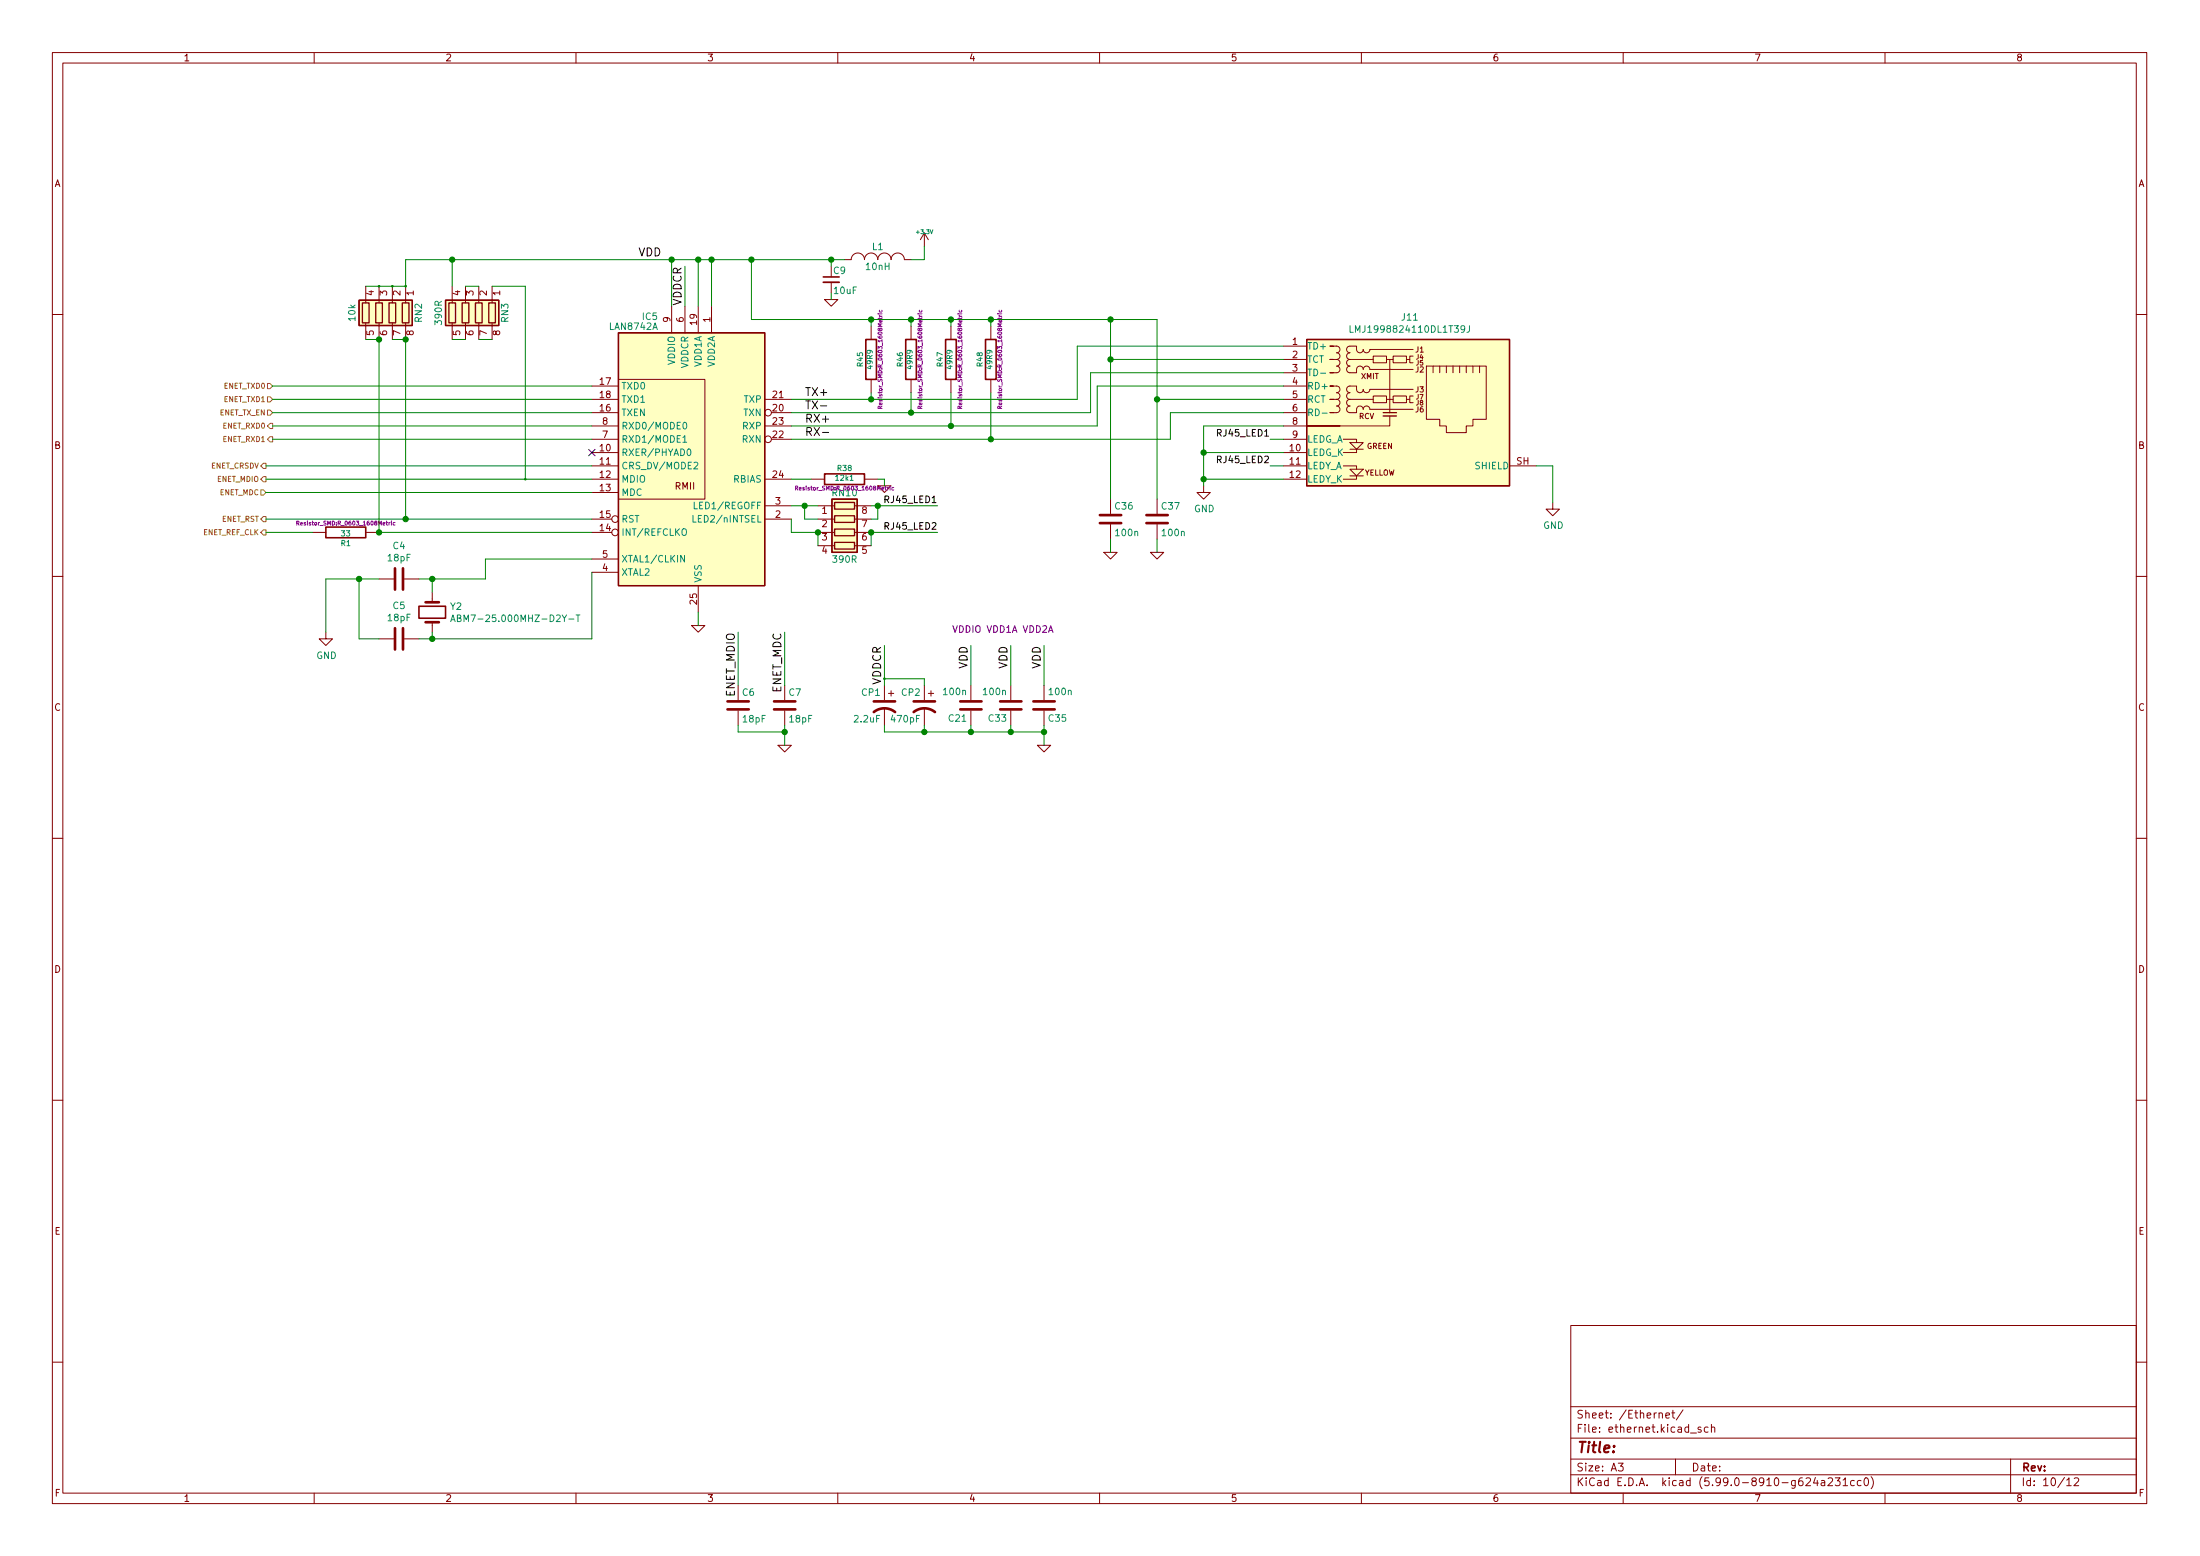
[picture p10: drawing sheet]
<svg xmlns="http://www.w3.org/2000/svg" width="420mm" height="297mm" viewBox="0 0 420 297" stroke-linecap="round" stroke-linejoin="round" font-family="sans-serif">
<g fill="none" stroke="#840000" stroke-width=".19">
<path d="M10 10h400v277h-400zM12 12h396v273h-396zM60 10v2M110 10v2M160 10v2M210 10v2M260 10v2M310 10v2M360 10v2M69.8 54.6v3.2M72.4 54.6v3.2M74.9 54.6v3.2"/>
<path d="M77.5 54.6v3.2M86.4 54.6v3.2M88.9 54.6v3.2M91.4 54.6v3.2M94 54.6v3.2M128.3 58.5v5M130.8 58.5v5M133.3 58.5v5M135.9 58.5v5M157.5 57.2h2.5l-1.3 1.3zM158.7 53.9v2M161.3 49.6h1.3a1.27 1.27 0 0 1 1.2-1.3 1.27 1.27 0 0 1 1.3 1.3 1.27 1.27 0 0 1 1.3-1.3 1.27 1.27 0 0 1 1.2 1.3 1.27 1.27 0 0 1 1.3-1.3 1.27 1.27 0 0 1 1.3 1.3 1.27 1.27 0 0 1 1.2-1.3 1.27 1.27 0 0 1 1.3 1.3h1.3"/>
<path d="M176.5 44.5l-.7 1.3M176.5 44.5v2.5M176.5 44.5l.8 1.3M10 60h2M69.8 61.6v3.2M72.4 61.6v3.2M74.9 61.6v3.2M77.5 61.6v3.2M86.4 61.6v3.2M88.9 61.6v3.2M91.4 61.6v3.2M94 61.6v3.2"/>
<path d="M113 73.7h5.1M113 76.2h5.1M113 78.8h5.1M118.1 72.4h16.5v22.9h-16.5M146 76.2h5.1M147.3 78.8h3.8M166.4 62.3v2.5M166.4 72.4v2.6M174 62.3v2.5M174 72.4v2.6M181.6 62.3v2.5M181.6 72.4v2.6"/>
<path d="M189.2 62.3v2.5M189.2 72.4v2.6M245.1 66.1h4.5M245.1 68.6h4.5M245.1 71.2h4.5M245.1 73.7h4.5M245.1 76.2h4.5M245.1 78.8h4.5M254.6 73.7h-.6h1.3a.63 .63 0 0 1 .6 .6 .63 .63 0 0 1-.6 .7 .63 .63 0 0 1 .6 .6 .63 .63 0 0 1-.6 .6M254.6 66.1h-.6h1.3a.63 .63 0 0 1 .6 .6 .63 .63 0 0 1-.6 .6 .63 .63 0 0 1 .6 .7 .63 .63 0 0 1-.6 .6M254.6 76.2h-.6h1.3M254.6 68.6h-.6h1.3"/>
<path d="M255.3 76.2a.63 .63 0 0 1 .6 .7 .63 .63 0 0 1-.6 .6 .63 .63 0 0 1 .6 .6 .63 .63 0 0 1-.6 .7h-1.3h.6M255.3 68.6a.63 .63 0 0 1 .6 .7 .63 .63 0 0 1-.6 .6 .63 .63 0 0 1 .6 .6 .63 .63 0 0 1-.6 .7h-1.3h.6M257.8 76.2a.63 .63 0 0 0-.6 .7 .63 .63 0 0 0 .6 .6 .63 .63 0 0 0-.6 .6 .63 .63 0 0 0 .6 .7h1.3v-.7a.64 .64 0 0 1 .6-.6 .64 .64 0 0 1 .6 .6 .64 .64 0 0 1 .7-.6 .64 .64 0 0 1 .6 .6h8.3M257.8 68.6a.63 .63 0 0 0-.6 .7 .63 .63 0 0 0 .6 .6 .63 .63 0 0 0-.6 .6 .63 .63 0 0 0 .6 .7h1.3v-.7a.64 .64 0 0 1 .6-.6 .64 .64 0 0 1 .6 .6 .64 .64 0 0 1 .7-.6 .64 .64 0 0 1 .6 .6h8.3M257.8 76.2h4.5M257.8 68.6h4.5M262.3 75.6h2.5v1.3h-2.5zM262.3 68h2.5v1.3h-2.5zM264.8 76.2h1.3M264.8 68.6h1.3M265.4 68.6v10.2M265.4 79.4v1.9h-15.8h6.3"/>
<path d="M266.1 75.6h2.5v1.3h-2.5zM266.1 68h2.5v1.3h-2.5zM268.6 76.2h.6M268.6 68.6h.6M269.9 74.3h-8.3a.64 .64 0 0 1-.6 .7 .64 .64 0 0 1-.7-.7 .64 .64 0 0 1-.6 .7 .64 .64 0 0 1-.6-.7v-.6h-1.3a.63 .63 0 0 0-.6 .6 .63 .63 0 0 0 .6 .7 .63 .63 0 0 0-.6 .6 .63 .63 0 0 0 .6 .6M269.9 66.7h-8.3a.64 .64 0 0 1-.6 .6 .64 .64 0 0 1-.7-.6 .64 .64 0 0 1-.6 .6 .64 .64 0 0 1-.6-.6v-.6h-1.3a.63 .63 0 0 0-.6 .6 .63 .63 0 0 0 .6 .6 .63 .63 0 0 0-.6 .7 .63 .63 0 0 0 .6 .6M269.9 75.6h-.7v1.3h.7M269.9 68h-.7v1.3h.7M272.4 69.9h11.4v10.1h-2.5v1.3h-1.3v1.3h-3.8v-1.3h-1.2v-1.3h-2.6zM273.7 69.9v1.3M275 69.9v1.3M276.2 69.9v1.3"/>
<path d="M277.5 69.9v1.3M278.8 69.9v1.3M280 69.9v1.3M281.3 69.9v1.3M282.6 69.9v1.3M408 60h2M113 86.4h5.1M113 88.9h5.1M113 91.5h5.1M113 81.3h5.1M113 83.9h5.1M113 94h5.1"/>
<path d="M113 99.1h3.8M146 91.5h5.1M146 81.3h5.1M146 99.1h5.1M146 96.6h5.1M147.3 83.9h3.8M154.9 91.5h2.6M156.2 99.1h3.2M156.2 96.6h3.2M163.2 99.1h3.2M163.2 96.6h3.2M165.1 91.5h2.5"/>
<path d="M167.6 92.7h2.6l-1.3 1.3zM212.1 95.3v2.8M221 95.3v2.8M229.9 92.7v1.3h1.2l-1.2 1.3-1.3-1.3h1.3M245.1 86.4h4.5M245.1 88.9h4.5M245.1 91.5h4.5M245.1 81.3h4.5M245.1 83.9h4.5M256.5 88.9h2.6v.7M256.5 83.9h2.6v.6M257.8 90.8h2.5"/>
<path d="M257.8 85.8h2.5M257.8 84.5h2.5l-1.2 1.3zM257.8 89.6h2.5l-1.2 1.2zM259.1 85.8v.6h-2.6M259.1 90.8v.7h-2.6M288.3 88.9h5.1M296.5 95.9v1.3h1.3l-1.3 1.3-1.2-1.3h1.2M10 110h2M59.7 101.6h2.5M69.8 101.6h2.6M72.4 110.5h2.8M77.2 110.5h2.8"/>
<path d="M82.5 113.1v1.9M82.5 118.8v1.9M113 101.6h3.8M113 109.3h5.1M113 106.7h5.1M132.1 119.4h2.5l-1.3 1.3zM133.3 111.8v5.1M156.2 101.6h3.2M156.2 104.2h3.2M163.2 101.6h3.2M163.2 104.2h3.2M210.8 105.4h2.6l-1.3 1.3z"/>
<path d="M212.1 100.1v2.8M219.7 105.4h2.5l-1.2 1.3zM221 100.1v2.8M408 110h2M62.2 120.7v1.3h1.3l-1.3 1.2-1.2-1.2h1.2M72.4 122h2.8M77.2 122h2.8M141 130.8v2.8M141 135.7v2.8M149.9 130.8v2.8M149.9 135.7v2.8M168.9 130.8v2.8"/>
<path d="M168.9 135.2v3.3M169.7 132.4h1M170.2 131.9v1M176.5 130.8v2.8M176.5 135.2v3.3M177.3 132.4h1M177.8 131.9v1M185.4 130.8v2.8M185.4 135.7v2.8M193 130.8v2.8M193 135.7v2.8M199.4 130.8v2.8"/>
<path d="M199.4 135.7v2.8M148.6 142.3h2.5l-1.2 1.2zM198.1 142.3h2.6l-1.3 1.2zM10 160h2M408 160h2M10 210h2M408 210h2M300 253h108v32h-108zM10 260h2M300 278.5h108M300 274.5h108M300 268.5h108"/>
<path d="M309.1 279.3h.9l-.5 .6 .4 .1v.7l-.2 .1-.6-.1M316.8 269.9l.3-.2 .3 .1 .1 .9M318.1 270.2l.8-.1-.1-.3-.4-.1-.3 .2 .1 .7h.6M319.3 269.7h.5M319.5 269.2v1.3l.3 .2M320 278.5v3M321.4 269.1l-1.3 2M322.9 273.6h1.1M324.9 272.5l-.4-.1-.2 .2 .1 .2 .5 .2v.3h-.6M326.2 272.5l-.4-.1-.3 .3 .1 .6h.6M326.8 272.6l.3-.2 .3 .1 .1 .9M326.8 271.9v1.5"/>
<path d="M384 278.5v6.5M408 260h2M60 285v2M110 285v2M160 285v2M210 285v2M260 285v2M300 281.5h108M310 285v2M346.7 282l-.3 1.1h.9M347.1 282.6v1M347.9 282.7h.5l.1 .9"/>
<path d="M348.5 283h-.5a.29 .29 0 0 0-.2 .3 .29 .29 0 0 0 .2 .3l.5-.1M349.1 282.3l.6-.2 .2 .2 .1 .2-.9 1.1h.9M350.5 282.1h.9l-.5 .6 .5 .1v.7l-.3 .1-.6-.1M352 282.5l.4-.4v1.5M352 283.6h.9M354.1 282.7l-.4-.1-.3 .3 .2 .6h.5M355.4 282.7l-.4-.1-.3 .3 .2 .6h.5M356.2 282.2l.2-.1a.8 .8 0 0 1 .5 .8 .8 .8 0 0 1-.5 .7 1 1 0 0 1-.2-1.4zM357.4 281.9a1.72 1.72 0 0 1 0 2.3M360 285v2M394.7 282.5l.4-.4v1.5M394.7 283.6h.9"/>
<path d="M396.1 282.3l.6-.2 .2 .2 .1 .2-.9 1.1h.9"/>
<circle cx="146.7" cy="78.8" r=".63"/>
<circle cx="117.5" cy="99.1" r=".63"/>
<circle cx="146.7" cy="83.9" r=".63"/>
<circle cx="117.5" cy="101.6" r=".63"/>
</g>
<path d="M157.2 52.9h3.1M165.4 64.8h2v7.6h-2zM173 64.8h2v7.6h-2zM180.6 64.8h2v7.6h-2zM188.2 64.8h2v7.6h-2zM157.5 90.5h7.6v2h-7.6zM62.2 100.6h7.6v2.1h-7.6zM80 115.7h5.1v2.3h-5.1z" fill="none" stroke="#840000" stroke-width=".3"/>
<g fill="none" stroke="#840084" stroke-width=".19">
<path d="M167.7 59.9h.1M167.9 59.9h.6M168 59.2l-.1 .2 .2 .2 .3-.1v-.3M175.3 59.9h.1M175.6 59.9h.5M175.6 59.2v.2l.1 .2 .3-.1v-.3M182.9 59.9h.1M183.2 59.9h.5M183.2 59.2v.2l.1 .2 .4-.1v-.3M190.5 59.9h.1M190.8 59.9h.5M190.8 59.2v.2l.1 .2 .4-.1v-.3"/>
<path d="M167.9 60.2l.2 .2M168.1 78v-.4h-.3l-.1 .4h.8M168.5 77.5l-.4 .3M175.6 60.2l.1 .2M175.7 78v-.4h-.3l-.1 .4h.8M176.1 77.5l-.4 .3M183.2 60.2l.1 .2M183.3 78v-.4h-.3l-.1 .4h.8M183.7 77.5l-.4 .3M190.8 60.2l.1 .2M190.9 78v-.4h-.3l-.1 .4h.8M191.3 77.5l-.4 .3"/>
<path d="M56.7 99.9l.3-.1 .1-.2-.4-.1v.7M56.9 99.9l.2 .3M74.5 99.7l-.2 .2M74.7 99.5v.1M74.7 99.7v.5M75.4 99.8l-.2-.1-.1 .2v.3h.3M151.9 93.2h.4v-.3l-.4-.1v.8M152.1 93.2l.3 .4M169.7 93.1l-.2 .1M170 92.8v.1M170 93.1v.5M170.7 93.1h-.2l-.2 .1 .1 .3h.3"/>
</g>
<g fill="#ffffc2" stroke="#ffffc2" stroke-width=".19">
<path d="M249.6 64.8h38.7v27.9h-38.7z"/>
<path d="M85.1 57.3h10.1v4.8h-10.1z"/>
<path d="M68.6 57.3h10.1v4.8h-10.1z"/>
<path d="M118.1 63.5h27.9v48.3h-27.9z"/>
<path d="M158.9 95.3h4.8v10.1h-4.8z"/>
</g>
<g fill="none" stroke="#840000" stroke-width=".25">
<path d="M68.6 57.3h10.1v4.8h-10.1zM69.2 57.8h1.3v3.8h-1.3zM71.8 57.8h1.2v3.8h-1.2zM74.3 57.8h1.3v3.8h-1.3zM76.8 57.8h1.3v3.8h-1.3zM85.1 57.3h10.1v4.8h-10.1zM85.7 57.8h1.3v3.8h-1.3zM88.3 57.8h1.2v3.8h-1.2zM90.8 57.8h1.3v3.8h-1.3zM93.3 57.8h1.3v3.8h-1.3zM118.1 63.5h27.9v48.3h-27.9zM249.6 64.8h38.7v27.9h-38.7z"/>
<path d="M264.2 79.4h2.5M264.2 78.8h2.5M158.9 95.3h4.8v10.1h-4.8zM159.4 95.9h3.8v1.3h-3.8zM159.4 98.5h3.8v1.2h-3.8zM159.4 101h3.8v1.3h-3.8zM159.4 103.5h3.8v1.3h-3.8z"/>
</g>
<g fill="none" stroke="#008484" stroke-width=".19">
<path d="M252.2 71.2h1M252.5 78.9h1M257.8 62.2v1.2h.6M279.7 62.7l-.2 .3-.4-.1-.1-.2 .1-.4 .4-.1 .2 .2v.7l-.2 .3h-.4M280.6 62.2v1.1l-.4 .1M130.4 83.5l.4-.3v1.2M130.4 84.4h.8M130.5 80.7l.2-.1a.68 .68 0 0 1 .5 .7 .68 .68 0 0 1-.5 .6l-.3-.5zM131.3 85.8l.2-.1a.68 .68 0 0 1 .5 .6 .68 .68 0 0 1-.5 .7l-.3-.5zM132.3 98.4v1.3h.6M132.5 88.4l.5-.2 .3 .4-.8 .9h.8M132.6 95.9v1.2h.6"/>
<path d="M86.1 118.7l.4-1.3 .4 1.3M86.2 118.3h.6M87.3 118l.6-.1 .1-.4-.7-.1v1.3h.5l.2-.2 .1-.3-.3-.2M108.6 118.2h1M110 117.4h.8M110.4 117.4v1.3M130.4 101l.1-.1a.43 .43 0 0 1 .6 .5v.4a.42 .42 0 0 1-.4 .4 .42 .42 0 0 1-.5-.4zM130.7 106v1.3l-.7-1.3v1.3"/>
</g>
<g fill="none" stroke="#840000" stroke-width=".51">
<path d="M210.1 99.9h4M210.1 98.3h4M218.9 99.9h4.1M218.9 98.3h4.1M75.4 108.5v4.1M75.4 119.9v4.1M77 108.5v4.1M77 119.9v4.1M81.3 115h2.5M81.3 118.8h2.5M138.9 133.9h4.1M138.9 135.4h4.1"/>
<path d="M147.8 133.9h4.1M147.8 135.4h4.1M166.9 135.9a3.3 3.3 0 0 1 4 0M166.9 133.9h4M174.5 135.9a3.3 3.3 0 0 1 4.1 0M174.5 133.9h4.1M183.4 133.9h4.1M183.4 135.4h4.1M191 133.9h4.1M191 135.4h4.1M197.4 133.9h4M197.4 135.4h4"/>
</g>
<path d="M157.2 53.9h3.1" fill="none" stroke="#840000" stroke-width=".33"/>
<path d="M51.1 78.3h.5l.5 .5-.5 .5h-.5zM51.1 75.7h.5l.5 .5-.5 .5h-.5zM51.1 73.2h.5l.5 .5-.5 .5h-.5zM49.8 93.5h.5l.5 .5-.5 .5h-.5zM50.3 88.4h.5v1h-.5l-.5-.5zM50.3 98.6h.5v1h-.5l-.5-.5zM50.3 91h.5v1h-.5l-.5-.5zM51.6 83.4h.5v1h-.5l-.5-.5zM51.6 80.8h.5v1h-.5l-.5-.5zM50.3 101.1h.5v1h-.5l-.5-.5z" fill="none" stroke="#848400" stroke-width=".19"/>
<path d="M156.7 77.5h1.2M157.1 82.6h1.1" fill="none" stroke="#000" stroke-width=".19"/>
<path d="M182 119.5l.4 1.2 .4-1.2" fill="none" stroke="#0000c2" stroke-width=".19"/>
<g fill="none" stroke="#008400" stroke-width=".19">
<path d="M86.4 49.6v5M88.9 54.6h2.5M94 54.6h6.3v36.9M128.3 49.6v8.9M130.8 50.8v7.7M133.3 49.6v8.9M135.9 49.6v8.9M143.5 49.6v11.4h77.5v34.3M158.7 49.6v1.2M158.7 55.9v1.3M161.3 49.6h-83.8v5h-7.7M176.5 47v2.6h-2.5"/>
<path d="M52.1 78.8h60.9M52.1 76.2h60.9M52.1 73.7h60.9M69.8 64.8h2.6v36.8h40.6M74.9 64.8h2.6v34.3M86.4 64.8h2.5M91.4 64.8h2.6M166.4 61v1.3M166.4 75v1.2M174 61v1.3M174 75v3.8M181.6 61v1.3"/>
<path d="M181.6 75v6.3M189.2 61v1.3M189.2 75v8.9M212.1 61v34.3M212.1 68.6h33M221 76.2h24.1M245.1 78.8h-21.6v5.1h-72.4M245.1 73.7h-35.6v7.6h-58.4M245.1 71.2h-36.8v7.6h-57.2M245.1 66.1h-39.4v10.1h-54.6M50.8 88.9h62.2M50.8 91.5h62.2"/>
<path d="M50.8 99.1h62.2M50.8 94h62.2M52.1 83.9h60.9M52.1 81.3h60.9M151.1 91.5h3.8M151.1 99.1v2.5h5.1v2.6M151.1 96.6h5.1M153.7 96.6v2.5h2.5M166.4 96.6h12.7M167.6 91.5h1.3v1.2M167.6 96.6v2.5h-1.2M229.9 91.5h15.2"/>
<path d="M229.9 86.4h15.2M242.6 83.9h2.5M242.6 88.9h2.5M245.1 81.3h-15.2v11.4M293.4 88.9h3.1v7M50.8 101.6h8.9M68.6 110.5v11.5h3.8M72.4 110.5h-10.2v10.2M82.5 110.5v2.6M113 106.7h-20.3v3.8h-12.7M113 109.3v12.7h-33M133.3 116.9v2.5"/>
<path d="M179.1 101.6h-12.7v2.6M212.1 102.9v2.5M221 102.9v2.5M82.5 120.7v1.3M141 120.7v10.1M141 138.5v1.2h8.9M149.9 120.7v10.1M149.9 138.5v3.8M168.9 123.2v6.4h7.6v1.2M168.9 138.5v1.2h30.5M176.5 138.5v1.2M185.4 123.2v7.6"/>
<path d="M185.4 138.5v1.2M193 123.2v7.6M193 138.5v1.2M199.4 123.2v7.6M199.4 138.5v3.8"/>
</g>
<path d="M112.4 85.8l1.2 1.2M113.6 85.8l-1.2 1.2" fill="none" stroke="#000084" stroke-width=".19"/>
<g fill="#008400" stroke="#008400" stroke-width=".19">
<circle cx="143.5" cy="49.6" r=".51"/>
<circle cx="174" cy="61" r=".51"/>
<circle cx="181.6" cy="61" r=".51"/>
<circle cx="189.2" cy="61" r=".51"/>
<circle cx="212.1" cy="61" r=".51"/>
<circle cx="166.4" cy="61" r=".51"/>
<circle cx="166.4" cy="76.2" r=".5"/>
<circle cx="174" cy="78.8" r=".5"/>
<circle cx="158.7" cy="49.6" r=".5"/>
<circle cx="68.6" cy="110.5" r=".51"/>
<circle cx="72.4" cy="101.6" r=".51"/>
<circle cx="82.6" cy="110.5" r=".51"/>
<circle cx="82.6" cy="122" r=".51"/>
<circle cx="72.4" cy="54.6" r=".15"/>
<circle cx="74.9" cy="54.6" r=".15"/>
<circle cx="77.5" cy="54.6" r=".15"/>
<circle cx="86.4" cy="49.6" r=".5"/>
<circle cx="128.3" cy="49.6" r=".51"/>
<circle cx="100.3" cy="91.5" r=".15"/>
<circle cx="133.4" cy="49.6" r=".51"/>
<circle cx="153.7" cy="96.6" r=".5"/>
<circle cx="167.6" cy="96.6" r=".51"/>
<circle cx="135.9" cy="49.6" r=".51"/>
<circle cx="156.2" cy="101.6" r=".51"/>
<circle cx="185.4" cy="139.7" r=".5"/>
<circle cx="193" cy="139.7" r=".5"/>
<circle cx="176.5" cy="139.7" r=".5"/>
<circle cx="199.4" cy="139.7" r=".5"/>
<circle cx="221" cy="76.2" r=".51"/>
<circle cx="212.1" cy="68.6" r=".51"/>
<circle cx="229.9" cy="86.4" r=".51"/>
<circle cx="229.9" cy="91.5" r=".51"/>
<circle cx="72.4" cy="64.8" r=".5"/>
<circle cx="77.5" cy="64.8" r=".5"/>
<circle cx="77.5" cy="99.1" r=".51"/>
<circle cx="168.9" cy="129.6" r=".15"/>
<circle cx="149.9" cy="139.7" r=".5"/>
<circle cx="181.6" cy="81.3" r=".5"/>
<circle cx="189.2" cy="83.9" r=".5"/>
<circle cx="166.4" cy="101.6" r=".51"/>
</g>
<text font-size="2.8" fill="#840000" x="301" y="277.3">Title:</text>
<g font-size="2.1">
<text x="121.9" y="48.9">VDD</text>
<text x="130.2" y="58.4" transform="rotate(-90 130.2 58.4)">VDDCR</text>
<text x="153.7" y="75.6">TX+</text>
<text x="153.7" y="78.1">TX-</text>
<text x="153.7" y="80.7">RX+</text>
<text x="153.7" y="83.2">RX-</text>
<text x="184.8" y="127.7" transform="rotate(-90 184.8 127.7)">VDD</text>
<text x="192.4" y="127.7" transform="rotate(-90 192.4 127.7)">VDD</text>
<text x="198.7" y="127.7" transform="rotate(-90 198.7 127.7)">VDD</text>
<text x="140.3" y="133.1" transform="rotate(-90 140.3 133.1)">ENET_MDIO</text>
<text x="149.2" y="132.4" transform="rotate(-90 149.2 132.4)">ENET_MDC</text>
</g>
<text font-size="2.1" fill="#008400" x="168.3" y="130.8" transform="rotate(-90 168.3 130.8)">VDDCR</text>
<g font-size="2.1" fill="#840000">
<text x="301" y="273.5">File: ethernet.kicad_sch</text>
<text x="301" y="270.8">Sheet: /Ethernet/</text>
<text x="301" y="280.9">Size: A3</text>
<text x="323" y="280.9">Date:</text>
<text x="386" y="280.9">Rev:</text>
<text x="301" y="283.7">KiCad E.D.A. kicad (5.99.0-8910-g624a231cc0)</text>
<text x="386" y="283.7">Id: 10/12</text>
</g>
<g font-size="1.8" fill="#840000">
<text x="35" y="11.7">1</text>
<text x="85" y="11.7">2</text>
<text x="135" y="11.7">3</text>
<text x="185" y="11.7">4</text>
<text x="235" y="11.7">5</text>
<text x="285" y="11.7">6</text>
<text x="335" y="11.7">7</text>
<text x="385" y="11.7">8</text>
<text x="10.3" y="35.7">A</text>
<text x="408.3" y="35.7">A</text>
<text x="71.4" y="56.4" transform="rotate(-90 71.4 56.4)">4</text>
<text x="73.9" y="56.4" transform="rotate(-90 73.9 56.4)">3</text>
<text x="76.5" y="56.4" transform="rotate(-90 76.5 56.4)">2</text>
<text x="79" y="56.4" transform="rotate(-90 79 56.4)">1</text>
<text x="87.9" y="56.4" transform="rotate(-90 87.9 56.4)">4</text>
<text x="90.4" y="56.4" transform="rotate(-90 90.4 56.4)">3</text>
<text x="93" y="56.4" transform="rotate(-90 93 56.4)">2</text>
<text x="95.5" y="56.4" transform="rotate(-90 95.5 56.4)">1</text>
<text x="71.4" y="64" transform="rotate(-90 71.4 64)">5</text>
<text x="73.9" y="64" transform="rotate(-90 73.9 64)">6</text>
<text x="76.5" y="64" transform="rotate(-90 76.5 64)">7</text>
<text x="79" y="64" transform="rotate(-90 79 64)">8</text>
<text x="87.9" y="64" transform="rotate(-90 87.9 64)">5</text>
<text x="90.4" y="64" transform="rotate(-90 90.4 64)">6</text>
<text x="93" y="64" transform="rotate(-90 93 64)">7</text>
<text x="95.5" y="64" transform="rotate(-90 95.5 64)">8</text>
<text x="128" y="61.5" transform="rotate(-90 128 61.5)">9</text>
<text x="130.6" y="61.5" transform="rotate(-90 130.6 61.5)">6</text>
<text x="133.1" y="62" transform="rotate(-90 133.1 62)">19</text>
<text x="135.6" y="61.5" transform="rotate(-90 135.6 61.5)">1</text>
<text x="246.8" y="65.8">1</text>
<text x="246.8" y="68.4">2</text>
<text x="246.8" y="70.9">3</text>
<text x="114.6" y="73.4">17</text>
<text x="114.6" y="76">18</text>
<text x="147.6" y="76">21</text>
<text x="246.8" y="73.4">4</text>
<text x="246.8" y="76">5</text>
<text x="114.6" y="78.5">16</text>
<text x="115.1" y="83.6">7</text>
<text x="115.1" y="81.1">8</text>
<text x="147.6" y="78.5">20</text>
<text x="147.6" y="83.6">22</text>
<text x="147.6" y="81.1">23</text>
<text x="246.8" y="78.5">6</text>
<text x="246.8" y="81.1">8</text>
<text x="246.8" y="83.6">9</text>
<text x="10.3" y="85.7">B</text>
<text x="114.6" y="86.1">10</text>
<text x="114.6" y="88.7">11</text>
<text x="246.3" y="86.1">10</text>
<text x="246.3" y="88.7">11</text>
<text x="289.6" y="88.7">SH</text>
<text x="408.3" y="85.7">B</text>
<text x="114.6" y="91.2">12</text>
<text x="114.6" y="93.8">13</text>
<text x="128.9" y="93.5">RMII</text>
<text x="147.6" y="91.2">24</text>
<text x="246.3" y="91.2">12</text>
<text x="114.6" y="101.4">14</text>
<text x="114.6" y="98.8">15</text>
<text x="148.1" y="98.8">2</text>
<text x="148.1" y="96.3">3</text>
<text x="157" y="98.1">1</text>
<text x="157" y="100.6">2</text>
<text x="164.6" y="100.6">7</text>
<text x="164.6" y="98.1">8</text>
<text x="115.1" y="106.5">5</text>
<text x="157" y="103.2">3</text>
<text x="157" y="105.7">4</text>
<text x="164.6" y="105.7">5</text>
<text x="164.6" y="103.2">6</text>
<text x="115.1" y="109">4</text>
<text x="133.1" y="115.3" transform="rotate(-90 133.1 115.3)">25</text>
<text x="10.3" y="135.7">C</text>
<text x="408.3" y="135.7">C</text>
<text x="10.3" y="185.7">D</text>
<text x="408.3" y="185.7">D</text>
<text x="10.4" y="235.7">E</text>
<text x="408.4" y="235.7">E</text>
<text x="10.4" y="285.7">F</text>
<text x="35" y="286.7">1</text>
<text x="85" y="286.7">2</text>
<text x="135" y="286.7">3</text>
<text x="185" y="286.7">4</text>
<text x="235" y="286.7">5</text>
<text x="285" y="286.7">6</text>
<text x="335" y="286.7">7</text>
<text x="385" y="286.7">8</text>
<text x="408.4" y="285.7">F</text>
</g>
<g font-size="1.8" fill="#008484">
<text x="166.6" y="47.7">L1</text>
<text x="159.2" y="52.3">C9</text>
<text x="165.5" y="51.5">10nH</text>
<text x="159.3" y="56.1">10uF</text>
<text x="67.9" y="61.2" transform="rotate(-90 67.9 61.2)">10k</text>
<text x="80.6" y="61.5" transform="rotate(-90 80.6 61.5)">RN2</text>
<text x="84.4" y="61.8" transform="rotate(-90 84.4 61.8)">390R</text>
<text x="97.1" y="61.5" transform="rotate(-90 97.1 61.5)">RN3</text>
<text x="116.5" y="63">LAN8742A</text>
<text x="122.7" y="61.1">IC5</text>
<text x="258.9" y="63.5">LMJ1998824110DL1T39J</text>
<text x="267.8" y="61.2">J11</text>
<text x="128.9" y="69.6" transform="rotate(-90 128.9 69.6)">VDDIO</text>
<text x="131.4" y="70.3" transform="rotate(-90 131.4 70.3)">VDDCR</text>
<text x="134" y="70" transform="rotate(-90 134 70)">VDD1A</text>
<text x="136.5" y="70" transform="rotate(-90 136.5 70)">VDD2A</text>
<text x="249.6" y="66.7">TD+</text>
<text x="249.6" y="69.3">TCT</text>
<text x="249.6" y="71.8">TD-</text>
<text x="118.6" y="74.3">TXD0</text>
<text x="118.6" y="76.9">TXD1</text>
<text x="142.1" y="76.9">TXP</text>
<text x="249.6" y="74.3">RD+</text>
<text x="249.6" y="76.9">RCT</text>
<text x="118.6" y="79.4">TXEN</text>
<text x="118.6" y="82">RXD0/MODE0</text>
<text x="141.9" y="82">RXP</text>
<text x="142" y="79.4">TXN</text>
<text x="249.6" y="79.4">RD-</text>
<text x="118.6" y="87">RXER/PHYAD0</text>
<text x="118.6" y="89.6">CRS_DV/MODE2</text>
<text x="118.6" y="84.5">RXD1/MODE1</text>
<text x="141.8" y="84.5">RXN</text>
<text x="249.6" y="87">LEDG_K</text>
<text x="249.6" y="89.6">LEDY_A</text>
<text x="249.6" y="84.5">LEDG_A</text>
<text x="281.8" y="89.6">SHIELD</text>
<text x="118.6" y="92.1">MDIO</text>
<text x="118.6" y="94.7">MDC</text>
<text x="140" y="92.1">RBIAS</text>
<text x="249.6" y="92.1">LEDY_K</text>
<text x="118.6" y="99.7">RST</text>
<text x="133.2" y="99.7">LED2/nINTSEL</text>
<text x="133.2" y="97.2">LED1/REGOFF</text>
<text x="213" y="97.3">C36</text>
<text x="221.9" y="97.3">C37</text>
<text x="228" y="97.8">GND</text>
<text x="294.7" y="100.9">GND</text>
<text x="74.1" y="107.1">18pF</text>
<text x="75.1" y="104.8">C4</text>
<text x="118.6" y="102.3">INT/REFCLKO</text>
<text x="118.6" y="107.4">XTAL1/CLKIN</text>
<text x="159.2" y="107.4">390R</text>
<text x="213.2" y="102.3">100n</text>
<text x="222.1" y="102.3">100n</text>
<text x="118.6" y="109.9">XTAL2</text>
<text x="134" y="111.3" transform="rotate(-90 134 111.3)">VSS</text>
<text x="74.1" y="118.6">18pF</text>
<text x="75.1" y="116.3">C5</text>
<text x="86" y="116.4">Y2</text>
<text x="88.1" y="118.7">ABM7-25.000MHZ-D2Y-T</text>
<text x="60.4" y="125.8">GND</text>
<text x="141.8" y="132.8">C6</text>
<text x="141.9" y="137.9">18pF</text>
<text x="150.7" y="132.8">C7</text>
<text x="150.8" y="137.9">18pF</text>
<text x="163.3" y="137.9">2.2uF</text>
<text x="164.6" y="132.8">CP1</text>
<text x="170.3" y="137.9">470pF</text>
<text x="172.2" y="132.8">CP2</text>
<text x="180.3" y="132.7">100n</text>
<text x="181.2" y="137.8">C21</text>
<text x="187.9" y="132.7">100n</text>
<text x="188.9" y="137.8">C33</text>
<text x="200.3" y="137.8">C35</text>
<text x="200.5" y="132.7">100n</text>
</g>
<g font-size="1.8">
<text x="232.8" y="83.3">RJ45_LED1</text>
<text x="232.8" y="88.4">RJ45_LED2</text>
<text x="169.3" y="101.1">RJ45_LED2</text>
<text x="169.3" y="96">RJ45_LED1</text>
</g>
<text font-size="1.8" fill="#840084" x="159" y="94.7">RN10</text>
<text font-size="1.8" fill="#0000c2" x="182.7" y="120.8">VDDIO VDD1A VDD2A</text>
<g font-size="1.4" fill="#008484">
<text x="164.8" y="69.9" transform="rotate(-90 164.8 69.9)">R45</text>
<text x="166.6" y="70.3" transform="rotate(-90 166.6 70.3)">49R9</text>
<text x="172.4" y="69.9" transform="rotate(-90 172.4 69.9)">R46</text>
<text x="174.3" y="70.3" transform="rotate(-90 174.3 70.3)">49R9</text>
<text x="180" y="69.9" transform="rotate(-90 180 69.9)">R47</text>
<text x="181.9" y="70.3" transform="rotate(-90 181.9 70.3)">49R9</text>
<text x="187.7" y="69.9" transform="rotate(-90 187.7 69.9)">R48</text>
<text x="189.5" y="70.3" transform="rotate(-90 189.5 70.3)">49R9</text>
<text x="160" y="89.9">R38</text>
<text x="159.7" y="91.8">12k1</text>
<text x="65.1" y="104.2">R1</text>
<text x="65.2" y="102.4">33</text>
</g>
<g font-size="1.4" fill="#840000">
<text x="270.4" y="67.3">J1</text>
<text x="270.4" y="71.1">J2</text>
<text x="259.9" y="72.4">XMIT</text>
<text x="270.4" y="74.9">J3</text>
<text x="259.5" y="80">RCV</text>
<text x="270.4" y="78.7">J6</text>
<text x="261" y="85.7">GREEN</text>
<text x="260.5" y="90.8">YELLOW</text>
</g>
<g font-size="1.4" fill="#848400">
<text x="42.8" y="76.7">ENET_TXD1</text>
<text x="42.8" y="74.2">ENET_TXD0</text>
<text x="41.9" y="79.3">ENET_TX_EN</text>
<text x="42.7" y="81.8">ENET_RXD0</text>
<text x="40.2" y="89.4">ENET_CRSDV</text>
<text x="42.7" y="84.4">ENET_RXD1</text>
<text x="41.5" y="92">ENET_MDIO</text>
<text x="41.9" y="94.5">ENET_MDC</text>
<text x="42.3" y="99.6">ENET_RST</text>
<text x="38.7" y="102.1">ENET_REF_CLK</text>
</g>
<g font-size="1.2" fill="#840000">
<text x="270.5" y="68.6">J4</text>
<text x="270.5" y="69.7">J5</text>
<text x="270.5" y="76.2">J7</text>
<text x="270.5" y="77.4">J8</text>
</g>
<g font-size="1.1" fill="#008484">
<text x="175.1" y="44.7">+3.3V</text>
<text x="161.7" y="91.5" transform="rotate(-90 161.7 91.5)">~</text>
</g>
<g font-size="1.1" fill="#840084">
<text x="168.5" y="77.3" transform="rotate(-90 168.5 77.3)">Resistor_SMD:R_0603_1608Metric</text>
<text x="176.1" y="77.3" transform="rotate(-90 176.1 77.3)">Resistor_SMD:R_0603_1608Metric</text>
<text x="183.7" y="77.3" transform="rotate(-90 183.7 77.3)">Resistor_SMD:R_0603_1608Metric</text>
<text x="191.3" y="77.3" transform="rotate(-90 191.3 77.3)">Resistor_SMD:R_0603_1608Metric</text>
<text x="152.6" y="93.6">Resistor_SMD:R_0603_1608Metric</text>
<text x="57.4" y="100.3">Resistor_SMD:R_0603_1608Metric</text>
</g>
</svg>
